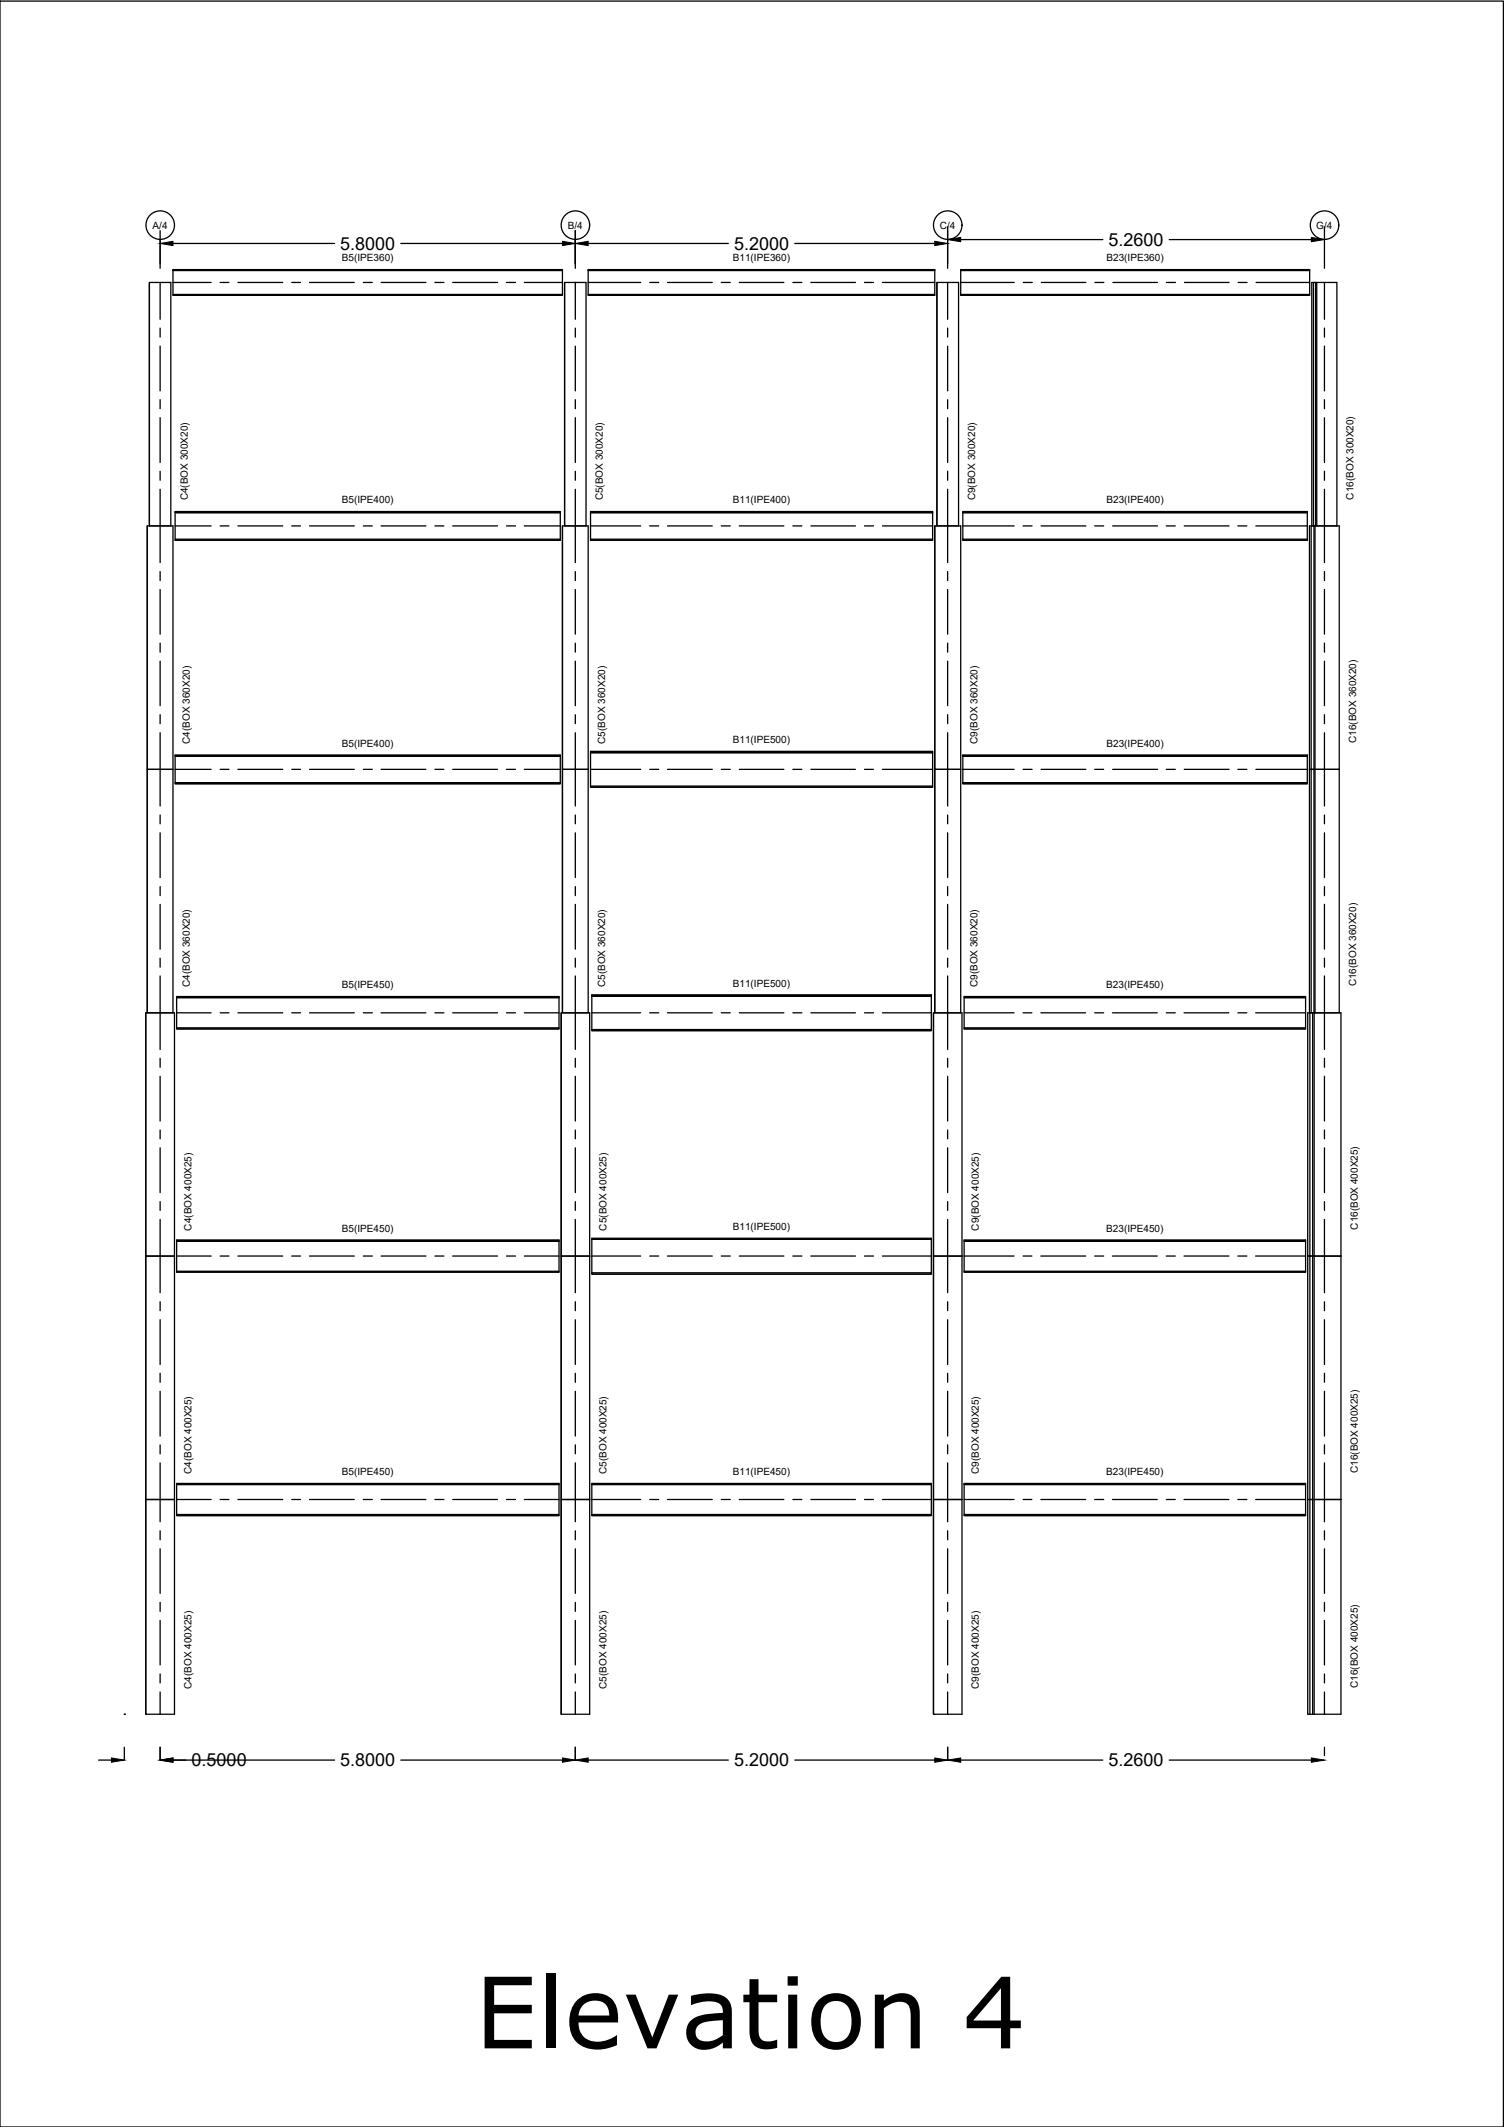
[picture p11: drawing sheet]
<svg xmlns="http://www.w3.org/2000/svg" width="297mm" height="420mm" viewBox="0 0 297 420" stroke-linecap="round" stroke-linejoin="round" font-family="sans-serif">
<!-- layer: 0 -->
<g fill="none" stroke="#000" stroke-width=".25">
<path d="M0 .2h296.9v420h-296.9zM29.5 55.8h4.2v48.1h-4.2zM29.5 55.8v48.1M31.6 45.6v7.4M31.6 55.8v7.3M34.2 53.3h76.9v5h-76.9zM34.2 55.8h7.5M34.2 58.3h76.9M34.2 58.2h76.9M34.2 48.1h31.9M43.5 55.8h1.7M47 55.8h8.8"/>
<path d="M57.6 55.8h1.8M61.1 55.8h8.9M71.8 55.8h1.7M75.3 55.8h8.8M79.2 48.1h31.9M85.9 55.8h1.8M89.4 55.8h8.9M100 55.8h1.8M103.5 55.8h7.6M111.1 53.4h-76.9h76.9M111.5 55.8h4.2v48.1h-4.2zM111.5 55.8v48.1"/>
<path d="M113.6 45.6v7.4M113.6 55.8v7.3M116.2 53.3h68.4v5h-68.4zM116.2 55.8h10.3M116.2 58.3h68.4M116.2 58.2h68.4M116.2 48.1h27.6M128.3 55.8h1.8M131.8 55.8h8.9M142.5 55.8h1.7M146 55.8h8.8M156.6 55.8h1.8"/>
<path d="M157 48.1h27.6M160.1 55.8h8.9M170.7 55.8h1.8M174.3 55.8h10.3M184.6 53.4h-68.4h68.4M185 55.8h4.3v48.1h-4.3zM185 55.8v48.1M187.2 44.8v8.2M187.2 55.8v7.3M189.7 53.3h69v5h-69zM189.7 55.8h10.6M189.7 58.3h69"/>
<path d="M189.7 58.2h69M189.7 47.3h28.1M202.1 55.8h1.8M205.7 55.8h8.8M216.2 55.8h1.8M219.8 55.8h8.8M230.4 55.8h1.8M230.9 47.3h28.1M233.9 55.8h8.8M244.5 55.8h1.8M248.1 55.8h10.6M258.7 53.4h-69h69"/>
<path d="M259.4 55.8v48.1M259.8 55.8v48.1M260.1 55.8v48.1M261.6 44.8v2.4M261.6 47.3v5.7M261.6 55.8v7.3M31.6 64.8v1.8M31.6 68.4v8.8M31.6 79v1.7M113.6 64.8v1.8M113.6 68.4v8.8M113.6 79v1.7"/>
<path d="M187.2 64.8v1.8M187.2 68.4v8.8M187.2 79v1.7M261.6 64.8v1.8M261.6 68.4v8.8M261.6 79v1.7M31.6 82.5v8.9M31.6 93.1v1.8M31.6 96.6v14.5M113.6 82.5v8.9M113.6 93.1v1.8M113.6 96.6v14.5"/>
<path d="M187.2 82.5v8.9M187.2 93.1v1.8M187.2 96.6v14.5M261.6 82.5v8.9M261.6 93.1v1.8M261.6 96.6v14.5M29.1 103.9h5.1v96.2h-5.1v-48.1h5.1h-5.1zM29.1 103.9v96.2M31.6 112.9v1.8M31.6 116.5v8.8M34.6 101h76.1v5.7h-76.1zM34.6 103.9h7.1"/>
<path d="M34.6 106.7h76.1M34.6 106.5h76.1M43.5 103.9h1.7M47 103.9h8.8M57.6 103.9h1.8M61.1 103.9h8.9M71.8 103.9h1.7M75.3 103.9h8.8M85.9 103.9h1.8M89.4 103.9h8.9M100 103.9h1.8M103.5 103.9h7.2"/>
<path d="M110.7 101.3h-76.1h76.1M111.1 103.9h5.1v96.2h-5.1v-48.1h5.1h-5.1zM111.1 103.9v96.2M113.6 112.9v1.8M113.6 116.5v8.8M116.6 101h67.6v5.7h-67.6zM116.6 103.9h9.9M116.6 106.7h67.6M116.6 106.5h67.6M128.3 103.9h1.8M131.8 103.9h8.9M142.5 103.9h1.7"/>
<path d="M146 103.9h8.8M156.6 103.9h1.8M160.1 103.9h8.9M170.7 103.9h1.8M174.3 103.9h9.9M184.2 101.3h-67.6h67.6M184.6 103.9h5.1v96.2h-5.1v-48.1h5.1h-5.1zM184.6 103.9v96.2M187.2 112.9v1.8M187.2 116.5v8.8M190.2 101h68v5.7h-68zM190.2 103.9h10.1"/>
<path d="M190.2 106.7h68M190.2 106.5h68M202.1 103.9h1.7M205.6 103.9h8.9M216.2 103.9h1.8M219.8 103.9h8.8M230.3 103.9h1.8M233.9 103.9h8.8M244.5 103.9h1.8M248 103.9h10.2M258.2 101.3h-68h68M259 103.9v96.2"/>
<path d="M259.1 103.9v-48.1h4.9v48.1M259.5 103.9v96.2M259.7 103.9v96.2M261.6 112.9v1.8M261.6 116.5v8.8M31.6 127v1.8M31.6 130.6v8.8M113.6 127v1.8M113.6 130.6v8.8M187.2 127v1.8M187.2 130.6v8.8M261.6 127v1.8"/>
<path d="M261.6 130.6v8.8M31.6 141.2v1.8M31.6 144.7v14.5M34.6 149.1h76.1v5.7h-76.1zM34.6 152h7.1M34.6 154.8h76.1M34.6 154.6h76.1M43.5 152h1.7M47 152h8.8M57.6 152h1.8M61.1 152h8.9M71.8 152h1.7"/>
<path d="M75.3 152h8.8M85.9 152h1.8M89.4 152h8.9M100 152h1.8M103.5 152h7.2M110.7 149.3h-76.1h76.1M113.6 141.2v1.8M113.6 144.7v14.5M116.6 148.4h67.6v7.1h-67.6zM116.6 152h9.9M116.6 155.5h67.6M116.6 155.3h67.6"/>
<path d="M128.3 152h1.8M131.8 152h8.9M142.5 152h1.7M146 152h8.8M156.6 152h1.8M160.1 152h8.9M170.7 152h1.8M174.3 152h9.9M184.2 148.7h-67.6h67.6M187.2 141.2v1.8M187.2 144.7v14.5M190.2 149.1h68v5.7h-68z"/>
<path d="M190.2 152h10.1M190.2 154.8h68M190.2 154.6h68M202.1 152h1.7M205.6 152h8.9M216.2 152h1.8M219.8 152h8.8M230.3 152h1.8M233.9 152h8.8M244.5 152h1.8M248 152h10.2M258.2 149.3h-68h68"/>
<path d="M258.6 152h5.9M261.6 141.2v1.8M261.6 144.7v14.5M31.6 161v1.7M31.6 164.5v8.9M31.6 175.1v1.8M31.6 178.6v8.9M113.6 161v1.7M113.6 164.5v8.9M113.6 175.1v1.8M113.6 178.6v8.9M187.2 161v1.7"/>
<path d="M187.2 164.5v8.9M187.2 175.1v1.8M187.2 178.6v8.9M261.6 161v1.7M261.6 164.5v8.9M261.6 175.1v1.8M261.6 178.6v8.9M31.6 189.3v1.8M31.6 192.8v14.5M34.9 196.9h75.5v6.3h-75.5zM110.4 197.1h-75.5h75.5M113.6 189.3v1.8"/>
<path d="M113.6 192.8v14.5M116.9 196.5h67v7.1h-67zM183.9 196.7h-67h67M187.2 189.3v1.8M187.2 192.8v14.5M190.4 196.9h67.5v6.3h-67.5zM257.9 197.1h-67.5h67.5M261.6 189.3v1.8M261.6 192.8v14.5M28.8 200.1h5.7v138.5h-5.7v-42.4h5.7h-5.7v-48.1h5.7h-5.7zM28.8 200.1v138.5M31.6 209v1.8"/>
<path d="M31.6 212.6v8.8M34.9 200.1h6.8M34.9 203.2h75.5M34.9 203h75.5M43.5 200.1h1.7M47 200.1h8.8M57.6 200.1h1.8M61.1 200.1h8.9M71.8 200.1h1.7M75.3 200.1h8.8M85.9 200.1h1.8M89.4 200.1h8.9"/>
<path d="M100 200.1h1.8M103.5 200.1h6.9M110.8 200.1h5.7v138.5h-5.7v-42.4h5.7h-5.7v-48.1h5.7h-5.7zM110.8 200.1v138.5M113.6 209v1.8M113.6 212.6v8.8M116.9 200.1h9.6M116.9 203.6h67M116.9 203.4h67M128.3 200.1h1.8M131.8 200.1h8.9M142.5 200.1h1.7"/>
<path d="M146 200.1h8.8M156.6 200.1h1.8M160.1 200.1h8.9M170.7 200.1h1.8M174.3 200.1h9.6M184.4 200.1h5.6v138.5h-5.6v-42.4h5.6h-5.6v-48.1h5.6h-5.6zM184.4 200.1v138.5M187.2 209v1.8M187.2 212.6v8.8M190.4 200.1h9.9M190.4 203.2h67.5M190.4 203h67.5"/>
<path d="M202.1 200.1h1.7M205.6 200.1h8.8M216.2 200.1h1.8M219.7 200.1h8.9M230.3 200.1h1.8M233.8 200.1h8.9M244.5 200.1h1.8M248 200.1h9.9M258.3 200.1h6.5v138.5h-6.5zM258.6 200.1v-96.2h5.9v96.2M258.7 200.1v138.5M259.2 200.1v138.5"/>
<path d="M259.5 200.1v138.5M261.6 209v1.8M261.6 212.6v8.8M31.6 223.2v1.8M31.6 226.7v8.9M31.6 237.4v1.7M113.6 223.2v1.8M113.6 226.7v8.9M113.6 237.4v1.7M187.2 223.2v1.8M187.2 226.7v8.9M187.2 237.4v1.7"/>
<path d="M261.6 223.2v1.8M261.6 226.7v8.9M261.6 237.4v1.7M31.6 240.9v14.5M31.6 257.1v1.8M34.9 244.9h75.5v6.4h-75.5zM34.9 248.1h6.8M34.9 251.3h75.5M34.9 251.1h75.5M43.5 248.1h1.7M47 248.1h8.8M57.6 248.1h1.8"/>
<path d="M61.1 248.1h8.9M71.8 248.1h1.7M75.3 248.1h8.8M85.9 248.1h1.8M89.4 248.1h8.9M100 248.1h1.8M103.5 248.1h6.9M110.4 245.2h-75.5h75.5M113.6 240.9v14.5M113.6 257.1v1.8M116.9 244.6h67v7.1h-67zM116.9 248.1h9.6"/>
<path d="M116.9 251.7h67M116.9 251.4h67M128.3 248.1h1.8M131.8 248.1h8.9M142.5 248.1h1.7M146 248.1h8.8M156.6 248.1h1.8M160.1 248.1h8.9M170.7 248.1h1.8M174.3 248.1h9.6M183.9 244.8h-67h67M187.2 240.9v14.5"/>
<path d="M187.2 257.1v1.8M190.4 244.9h67.5v6.4h-67.5zM190.4 248.1h9.9M190.4 251.3h67.5M190.4 251.1h67.5M202.1 248.1h1.7M205.6 248.1h8.8M216.2 248.1h1.8M219.7 248.1h8.9M230.3 248.1h1.8M233.8 248.1h8.9M244.5 248.1h1.8"/>
<path d="M248 248.1h9.9M257.9 245.2h-67.5h67.5M258.3 248.1h6.5M261.6 240.9v14.5M261.6 257.1v1.8M31.6 260.7v8.8M31.6 271.3v1.8M31.6 274.8v8.9M113.6 260.7v8.8M113.6 271.3v1.8M113.6 274.8v8.9M187.2 260.7v8.8"/>
<path d="M187.2 271.3v1.8M187.2 274.8v8.9M261.6 260.7v8.8M261.6 271.3v1.8M261.6 274.8v8.9M31.6 285.4v1.8M31.6 289v11.6M34.9 293h75.5v6.4h-75.5zM34.9 296.2h6.8M34.9 299.4h75.5M34.9 299.2h75.5M43.5 296.2h1.7"/>
<path d="M47 296.2h8.8M57.6 296.2h1.8M61.1 296.2h8.9M71.8 296.2h1.7M75.3 296.2h8.8M85.9 296.2h1.8M89.4 296.2h8.9M100 296.2h1.8M103.5 296.2h6.9M110.4 293.2h-75.5h75.5M113.6 285.4v1.8M113.6 289v11.6"/>
<path d="M116.9 293h67v6.4h-67zM116.9 296.2h9.6M116.9 299.4h67M116.9 299.2h67M128.3 296.2h1.8M131.8 296.2h8.9M142.5 296.2h1.7M146 296.2h8.8M156.6 296.2h1.8M160.1 296.2h8.9M170.7 296.2h1.8M174.3 296.2h9.6"/>
<path d="M183.9 293.2h-67h67M187.2 285.4v1.8M187.2 289v11.6M190.4 293h67.5v6.4h-67.5zM190.4 296.2h9.9M190.4 299.4h67.5M190.4 299.2h67.5M202.1 296.2h1.7M205.6 296.2h8.8M216.2 296.2h1.8M219.7 296.2h8.9M230.3 296.2h1.8"/>
<path d="M233.8 296.2h8.9M244.5 296.2h1.8M248 296.2h9.9M257.9 293.2h-67.5h67.5M258.3 296.2h6.5M261.6 285.4v1.8M261.6 289v11.6M31.6 302.4v1.8M31.6 305.9v8.8M31.6 316.5v1.8M113.6 302.4v1.8M113.6 305.9v8.8"/>
<path d="M113.6 316.5v1.8M187.2 302.4v1.8M187.2 305.9v8.8M187.2 316.5v1.8M261.6 302.4v1.8M261.6 305.9v8.8M261.6 316.5v1.8M24.6 338.6h.1M31.6 320.1v8.8M31.6 330.7v1.7M31.6 334.2v4.4M113.6 320.1v8.8"/>
<path d="M113.6 330.7v1.7M113.6 334.2v4.4M187.2 320.1v8.8M187.2 330.7v1.7M187.2 334.2v4.4M261.6 320.1v8.8M261.6 330.7v1.7M261.6 334.2v4.4M19.5 347.7h2.5M24.6 345.1v2.5M31.6 345.1v2.5M34.2 347.7h31.9"/>
<path d="M79.2 347.7h31.9M113.6 345.1v2.5M116.2 347.7h27.6M157 347.7h27.6M187.2 345.1v2.5M189.7 347.7h28.1M230.9 347.7h28.1M261.6 345.1v1.7"/>
<circle cx="31.6" cy="44.5" r="2.82"/>
<circle cx="113.6" cy="44.5" r="2.82"/>
<circle cx="187.2" cy="44.5" r="2.82"/>
<circle cx="261.6" cy="44.5" r="2.82"/>
</g>
<g fill="#000" stroke="#000" stroke-width=".2">
<path d="M31.6 48.1l2.6-.4v.8zM111.1 47.7l2.5 .4-2.5 .4zM113.6 48.1l2.6-.4v.8zM184.6 47.7l2.6 .4-2.6 .4zM187.2 47.3l2.5-.4v.9zM259 46.9l2.6 .4-2.6 .5zM22 347.3l2.6 .4-2.6 .4zM31.6 347.7l2.6-.4v.8zM111.1 347.3l2.5 .4-2.5 .4zM113.6 347.7l2.6-.4v.8zM184.6 347.3l2.6 .4-2.6 .4zM187.2 347.7l2.5-.4v.8z"/>
<path d="M259 347.3l2.6 .4-2.6 .4z"/>
</g>
<text font-size="19.4" x="93.8" y="404.6">Elevation 4</text>
<g font-size="3.6">
<text x="67.2" y="49.4">5.8000</text>
<text x="145" y="49.4">5.2000</text>
<text x="218.9" y="48.6">5.2600</text>
<text x="37.8" y="348.9">0.5000</text>
<text x="67.2" y="348.9">5.8000</text>
<text x="145" y="348.9">5.2000</text>
<text x="218.9" y="348.9">5.2600</text>
</g>
<g font-size="2">
<text x="30.1" y="45.2">A/4</text>
<text x="112.1" y="45.2">B/4</text>
<text x="185.6" y="45.2">C/4</text>
<text x="260" y="45.2">G/4</text>
<text x="67.5" y="51.6">B5(IPE360)</text>
<text x="144.7" y="51.6">B11(IPE360)</text>
<text x="218.5" y="51.6">B23(IPE360)</text>
<text x="37.1" y="98.8" transform="rotate(-90 37.1 98.8)">C4(BOX 300X20)</text>
<text x="67.5" y="99.4">B5(IPE400)</text>
<text x="119.1" y="98.8" transform="rotate(-90 119.1 98.8)">C5(BOX 300X20)</text>
<text x="144.7" y="99.4">B11(IPE400)</text>
<text x="192.6" y="98.8" transform="rotate(-90 192.6 98.8)">C9(BOX 300X20)</text>
<text x="218.5" y="99.4">B23(IPE400)</text>
<text x="267.3" y="98.7" transform="rotate(-90 267.3 98.7)">C16(BOX 300X20)</text>
<text x="37.5" y="146.9" transform="rotate(-90 37.5 146.9)">C4(BOX 360X20)</text>
<text x="67.5" y="147.5">B5(IPE400)</text>
<text x="119.5" y="146.9" transform="rotate(-90 119.5 146.9)">C5(BOX 360X20)</text>
<text x="144.7" y="146.8">B11(IPE500)</text>
<text x="193" y="146.9" transform="rotate(-90 193 146.9)">C9(BOX 360X20)</text>
<text x="218.5" y="147.5">B23(IPE400)</text>
<text x="267.8" y="146.8" transform="rotate(-90 267.8 146.8)">C16(BOX 360X20)</text>
<text x="37.5" y="195" transform="rotate(-90 37.5 195)">C4(BOX 360X20)</text>
<text x="67.5" y="195.2">B5(IPE450)</text>
<text x="119.5" y="195" transform="rotate(-90 119.5 195)">C5(BOX 360X20)</text>
<text x="144.7" y="194.9">B11(IPE500)</text>
<text x="193" y="195" transform="rotate(-90 193 195)">C9(BOX 360X20)</text>
<text x="218.5" y="195.2">B23(IPE450)</text>
<text x="267.8" y="194.9" transform="rotate(-90 267.8 194.9)">C16(BOX 360X20)</text>
<text x="37.8" y="243.1" transform="rotate(-90 37.8 243.1)">C4(BOX 400X25)</text>
<text x="67.5" y="243.3">B5(IPE450)</text>
<text x="119.8" y="243.1" transform="rotate(-90 119.8 243.1)">C5(BOX 400X25)</text>
<text x="144.7" y="243">B11(IPE500)</text>
<text x="193.3" y="243.1" transform="rotate(-90 193.3 243.1)">C9(BOX 400X25)</text>
<text x="218.5" y="243.3">B23(IPE450)</text>
<text x="268.2" y="242.9" transform="rotate(-90 268.2 242.9)">C16(BOX 400X25)</text>
<text x="37.8" y="291.2" transform="rotate(-90 37.8 291.2)">C4(BOX 400X25)</text>
<text x="67.5" y="291.4">B5(IPE450)</text>
<text x="119.8" y="291.2" transform="rotate(-90 119.8 291.2)">C5(BOX 400X25)</text>
<text x="144.7" y="291.4">B11(IPE450)</text>
<text x="193.3" y="291.2" transform="rotate(-90 193.3 291.2)">C9(BOX 400X25)</text>
<text x="218.5" y="291.4">B23(IPE450)</text>
<text x="268.2" y="291" transform="rotate(-90 268.2 291)">C16(BOX 400X25)</text>
<text x="37.8" y="333.6" transform="rotate(-90 37.8 333.6)">C4(BOX 400X25)</text>
<text x="119.8" y="333.6" transform="rotate(-90 119.8 333.6)">C5(BOX 400X25)</text>
<text x="193.3" y="333.6" transform="rotate(-90 193.3 333.6)">C9(BOX 400X25)</text>
<text x="268.2" y="333.4" transform="rotate(-90 268.2 333.4)">C16(BOX 400X25)</text>
</g>
</svg>
